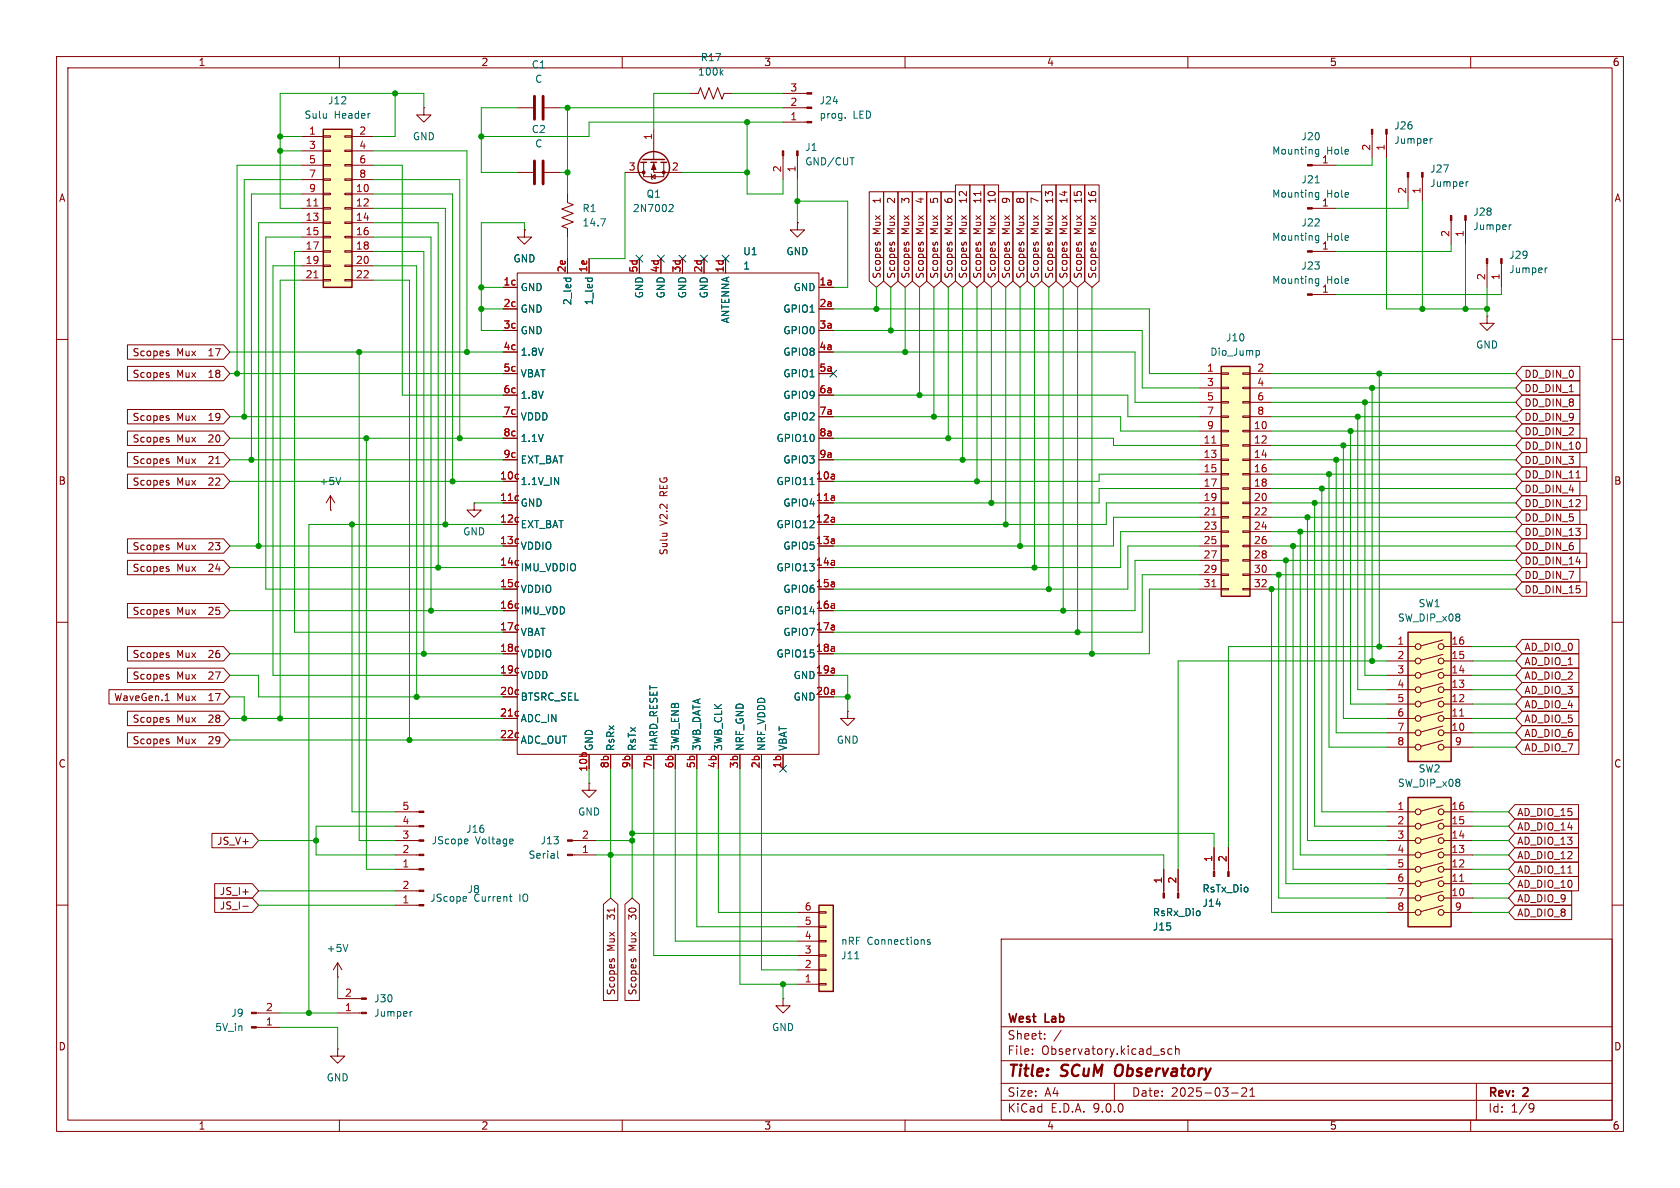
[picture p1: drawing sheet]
<svg xmlns="http://www.w3.org/2000/svg" width="297mm" height="210mm" viewBox="0 0 297 210" stroke-linecap="round" stroke-linejoin="round" font-family="sans-serif">
<g fill="none" stroke="#840000" stroke-width=".18">
<path d="M10 10h277v190h-277zM12 12h273v186h-273zM60 10v2M110 10v2M160 10v2M210 10v2M260 10v2M10 60h2M285 60h2M10 110h2M285 110h2M149.9 125.7v1.3h1.2l-1.2 1.3-1.3-1.3h1.3"/>
<path d="M149.9 125.7h.1M205.7 153.7v4.2M208.3 153.7v4.2M10 160h2M177 166h108v32h-108zM285 160h2M60 198v2M110 198v2M160 198v2M177 194.5h108M177 191.5h108M177 187.5h108"/>
<path d="M177 181.5h108M182.5 186.3v.1M182.5 185.5v.1M184.7 183.6v.1M184.7 182.8v.1M187.6 182.1l-1.3 2M197 191.5v3M207.2 185.5l-.5-.1-.2 .3v.4l.1 .2h.6M207.8 185.5l.2-.1 .4 .1 .1 .9M207.8 184.9v1.5M210 198v2M217.7 193.2h1.2"/>
<path d="M219.5 192.4l.6-.1 .2 .1 .1 .3-.9 1.1h.9M221 193.8h.8M221 192.7l.4-.4v1.5M260 198v2M261 191.5v6.5M270.6 195.1l.5 .1a.99 .99 0 0 1-.4 1.4h-.2M271.2 195.7l-.3 .3h-.3"/>
</g>
<path d="M197.3 188.5a1.5 1.5 0 0 0 0 1.6" fill="none" stroke="#840000" stroke-width=".4"/>
<g fill="#840000" stroke="#840000" stroke-width=".18">
<path d="M205.6 157.9h.3v.9h-.3z"/>
<path d="M208.2 157.9h.2v.9h-.2z"/>
</g>
<path d="M144.8 160h2.5v15.3h-2.5z" fill="#ffffc2"/>
<path d="M144.8 160h2.5v15.3h-2.5z" fill="none" stroke="#840000" stroke-width=".25"/>
<g fill="none" stroke="#840000" stroke-width=".18">
<path d="M141 39.4v1.2h1.2l-1.2 1.3-1.3-1.3h1.3M141 39.4h.1M141 174h3.8M141 171.5h3.8M141 168.9h3.8M141 166.4h3.8M141 163.8h3.8M141 161.3h3.8M144.8 173.9h1.2v.2h-1.2zM144.8 171.3h1.2v.3h-1.2zM144.8 168.8h1.2v.2h-1.2zM144.8 166.2h1.2v.3h-1.2z"/>
<path d="M144.8 163.7h1.2v.3h-1.2zM144.8 161.2h1.2v.2h-1.2z"/>
</g>
<path d="M151.1 169.5h.7M164.4 166.2l-.3-.1-.2 .2 .1 .2 .4 .1v.3h-.5" fill="none" stroke="#006464" stroke-width=".18"/>
<path d="M248.9 141h7.6v22.8h-7.6z" fill="#ffffc2"/>
<g fill="none" stroke="#840000" stroke-width=".18">
<path d="M69.8 143.5h4.3M69.8 146.1h4.3M69.8 148.6h4.3M69.8 151.1h4.3M69.8 153.7h4.3M69.8 157.5h4.3M101.2 148.6h4.2M101.2 151.1h4.2M245.1 143.5h5.1M245.1 146.1h5.1M245.1 148.6h5.1M245.1 151.1h5.1"/>
<path d="M245.1 153.7h5.1M245.1 156.2h5.1M245.1 158.8h5.1M255.1 142.3l-3.9 1.1M255.1 144.9l-3.9 1M255.1 147.4l-3.9 1.1M255.1 150l-3.9 1M255.1 152.5l-3.9 1M255.1 155l-3.9 1.1M255.1 157.6l-3.9 1M255.3 143.5h5M255.3 146.1h5"/>
<path d="M255.3 148.6h5M255.3 151.1h5M255.3 153.7h5M255.3 156.2h5M255.3 158.8h5M69.8 160h4.3M245.1 161.3h5.1M255.1 160.1l-3.9 1M255.3 161.3h5"/>
<circle cx="250.7" cy="153.7" r=".51"/>
<circle cx="250.7" cy="146.1" r=".51"/>
<circle cx="250.7" cy="143.5" r=".51"/>
<circle cx="250.7" cy="148.6" r=".51"/>
<circle cx="250.7" cy="151.1" r=".51"/>
<circle cx="250.7" cy="156.2" r=".51"/>
<circle cx="250.7" cy="158.8" r=".51"/>
<circle cx="254.8" cy="148.6" r=".51"/>
<circle cx="254.8" cy="153.7" r=".51"/>
<circle cx="254.8" cy="158.8" r=".51"/>
<circle cx="254.8" cy="146.1" r=".51"/>
<circle cx="254.8" cy="143.5" r=".51"/>
<circle cx="254.8" cy="151.1" r=".51"/>
<circle cx="254.8" cy="156.2" r=".51"/>
<circle cx="250.7" cy="161.3" r=".51"/>
<circle cx="254.8" cy="161.3" r=".51"/>
</g>
<path d="M248.9 141h7.6v22.8h-7.6z" fill="none" stroke="#840000" stroke-width=".25"/>
<path d="M258.1 155.8h.7" fill="none" stroke="#a90000" stroke-width=".18"/>
<g fill="#840000" stroke="#840000" stroke-width=".18">
<path d="M74.1 159.9h.8v.2h-.8z"/>
<path d="M74.1 157.4h.8v.2h-.8z"/>
<path d="M74.1 153.5h.8v.3h-.8z"/>
<path d="M74.1 151h.8v.3h-.8z"/>
<path d="M74.1 148.5h.8v.2h-.8z"/>
<path d="M74.1 145.9h.8v.3h-.8z"/>
<path d="M74.1 143.4h.8v.2h-.8z"/>
<path d="M100.3 151h.9v.3h-.9z"/>
<path d="M100.3 148.5h.9v.2h-.9z"/>
</g>
<path d="M82.4 159.3h-.1M82.5 158.7v.1l-.6 .1M82.5 148.3l.2 .3-.6 .1M82.7 149.1l-.2 .1M90 158.5h.5M90.2 159.1l.3 .2M90.5 148.3l.2 .3-.6 .1M90.6 149.1l-.1 .1M98.6 150.4v1.1l.2 .2" fill="none" stroke="#006464" stroke-width=".18"/>
<path d="M57.1 22.9h5.1v27.9h-5.1z" fill="#ffffc2"/>
<path d="M57.1 22.9h5.1v27.9h-5.1z" fill="none" stroke="#840000" stroke-width=".25"/>
<g fill="none" stroke="#840000" stroke-width=".18">
<path d="M74.9 19.1v1.2h1.3l-1.3 1.3-1.2-1.3h1.2M74.9 19.1h.1M53.3 24.1h3.8M53.3 26.7h3.8M53.3 29.2h3.8M53.3 31.8h3.8M53.3 34.3h3.8M53.3 36.8h3.8M53.3 39.4h3.8M57.1 24h1.3v.3h-1.3zM57.1 26.5h1.3v.3h-1.3zM57.1 29.1h1.3v.2h-1.3z"/>
<path d="M57.1 31.6h1.3v.3h-1.3zM57.1 34.2h1.3v.2h-1.3zM57.1 36.7h1.3v.3h-1.3zM57.1 39.2h1.3v.3h-1.3zM61 24h1.2v.3h-1.2zM61 26.5h1.2v.3h-1.2zM61 29.1h1.2v.2h-1.2zM61 31.6h1.2v.3h-1.2zM61 34.2h1.2v.2h-1.2zM61 36.7h1.2v.3h-1.2zM61 39.2h1.2v.3h-1.2zM62.2 24.1h3.8"/>
<path d="M62.2 26.7h3.8M62.2 29.2h3.8M62.2 31.8h3.8M62.2 34.3h3.8M62.2 36.8h3.8M62.2 39.4h3.8M53.3 41.9h3.8M53.3 44.5h3.8M53.3 47h3.8M53.3 49.5h3.8M57.1 41.8h1.3v.2h-1.3zM57.1 44.3h1.3v.3h-1.3z"/>
<path d="M57.1 46.9h1.3v.2h-1.3zM57.1 49.4h1.3v.3h-1.3zM61 41.8h1.2v.2h-1.2zM61 44.3h1.2v.3h-1.2zM61 46.9h1.2v.2h-1.2zM61 49.4h1.2v.3h-1.2zM62.2 41.9h3.8M62.2 44.5h3.8M62.2 47h3.8M62.2 49.5h3.8M59.7 185.4v1.3h1.3l-1.3 1.3-1.3-1.3h1.3M59.7 185.4h.1"/>
</g>
<path d="M55.5 36.4h.7M55.5 49.1h.7" fill="none" stroke="#a90000" stroke-width=".18"/>
<path d="M215.9 64.8h5.1v40.6h-5.1z" fill="#ffffc2"/>
<path d="M215.9 64.8h5.1v40.6h-5.1z" fill="none" stroke="#840000" stroke-width=".25"/>
<g fill="none" stroke="#840000" stroke-width=".18">
<path d="M232 52.1h4.2M232 44.5h4.2M212.1 66h3.8M212.1 68.6h3.8M212.1 71.1h3.8M212.1 73.7h3.8M212.1 76.2h3.8M212.1 78.7h3.8M215.9 65.9h1.3v.3h-1.3zM215.9 68.5h1.3v.2h-1.3zM215.9 71h1.3v.2h-1.3zM215.9 73.5h1.3v.3h-1.3z"/>
<path d="M215.9 76.1h1.3v.2h-1.3zM215.9 78.6h1.3v.3h-1.3zM219.7 65.9h1.3v.3h-1.3zM219.7 68.5h1.3v.2h-1.3zM219.7 71h1.3v.2h-1.3zM219.7 73.5h1.3v.3h-1.3zM219.7 76.1h1.3v.2h-1.3zM219.7 78.6h1.3v.3h-1.3zM221 66h3.8M221 68.6h3.8M221 71.1h3.8M221 73.7h3.8"/>
<path d="M221 76.2h3.8M221 78.7h3.8M212.1 81.3h3.8M212.1 83.8h3.8M212.1 86.4h3.8M212.1 88.9h3.8M212.1 91.4h3.8M212.1 94h3.8M212.1 96.5h3.8M212.1 99.1h3.8M215.9 81.2h1.3v.2h-1.3zM215.9 83.7h1.3v.2h-1.3z"/>
<path d="M215.9 86.2h1.3v.3h-1.3zM215.9 88.8h1.3v.2h-1.3zM215.9 91.3h1.3v.3h-1.3zM215.9 93.9h1.3v.2h-1.3zM215.9 96.4h1.3v.2h-1.3zM215.9 98.9h1.3v.3h-1.3zM219.7 81.2h1.3v.2h-1.3zM219.7 83.7h1.3v.2h-1.3zM219.7 86.2h1.3v.3h-1.3zM219.7 88.8h1.3v.2h-1.3zM219.7 91.3h1.3v.3h-1.3zM219.7 93.9h1.3v.2h-1.3z"/>
<path d="M219.7 96.4h1.3v.2h-1.3zM219.7 98.9h1.3v.3h-1.3zM221 81.3h3.8M221 83.8h3.8M221 86.4h3.8M221 88.9h3.8M221 91.4h3.8M221 94h3.8M221 96.5h3.8M221 99.1h3.8M212.1 101.6h3.8M212.1 104.1h3.8"/>
<path d="M215.9 101.5h1.3v.2h-1.3zM215.9 104h1.3v.3h-1.3zM219.7 101.5h1.3v.2h-1.3zM219.7 104h1.3v.3h-1.3zM221 101.6h3.8M221 104.1h3.8"/>
</g>
<path d="M214.2 78.3h.8M214.2 91h.8M214.2 103.7h.8" fill="none" stroke="#a90000" stroke-width=".18"/>
<path d="M232.6 50l.2 .1 .3-.1M232.6 42.4l.2 .1 .3-.1M233.1 41.6v1.1l-.2 .2h-.3M233.1 49.3v1l-.2 .2h-.3M233.1 49.3h-.3l-.2 .1M233.1 41.7l-.3-.1-.2 .2M222.2 62h.4l.1 .2-.1 .5-.4 .1" fill="none" stroke="#006464" stroke-width=".18"/>
<g fill="#840000" stroke="#840000" stroke-width=".18">
<path d="M231.1 51.9h.9v.3h-.9z"/>
<path d="M231.1 44.3h.9v.3h-.9z"/>
</g>
<path d="M248.9 111.8h7.6v22.8h-7.6z" fill="#ffffc2"/>
<g fill="none" stroke="#840000" stroke-width=".18">
<path d="M91.4 19.1h2.8M96.3 19.1h2.8M121.9 16.5h1.5l.4-1 .8 2 .7-2 .8 2 .8-2 .7 2 .4-1h1.5M138.4 19.1h4.2M138.4 16.5h4.2M91.4 30.5h2.8M96.3 30.5h2.8M100.3 34.3v1.5l1 .4-2 .8 2 .7-2 .8 2 .7-2 .8 1 .4v1.5M110.5 30.5h3.3M113.8 28.7v2.5h3.5v-2.5M115.1 30.7l.1 .2v.7l.1 .2M115.2 31.2l.6-.3v.7z"/>
<path d="M115.6 28.7v1.8h5M115.6 22.9v5.3M138.4 27.5v4.3M138.4 21.6h4.2M141 39.4h.1M141 27.5v4.3M153.7 33.9h2.5v15.8l-1.3 1.1-1.2-1.1zM156.2 33.9h2.6v15.8l-1.3 1.1-1.3-1.1zM158.7 33.9h2.6v15.8l-1.3 1.1-1.3-1.1zM161.3 33.9h2.5v15.8l-1.2 1.1-1.3-1.1zM163.8 33.9h2.6v15.8l-1.3 1.1-1.3-1.1zM166.4 33.9h2.5v15.8l-1.3 1.1-1.2-1.1z"/>
<path d="M168.9 32.7h2.6v17l-1.3 1.1-1.3-1.1zM171.4 32.7h2.6v17l-1.3 1.1-1.3-1.1zM174 32.7h2.5v17l-1.2 1.1-1.3-1.1zM176.5 33.9h2.6v15.8l-1.3 1.1-1.3-1.1zM179.1 33.9h2.5v15.8l-1.3 1.1-1.2-1.1zM181.6 33.9h2.6v15.8l-1.3 1.1-1.3-1.1zM184.1 32.7h2.6v17l-1.3 1.1-1.3-1.1zM186.7 32.7h2.5v17l-1.2 1.1-1.3-1.1zM189.2 32.7h2.6v17l-1.3 1.1-1.3-1.1zM191.8 32.7h2.5v17l-1.3 1.1-1.2-1.1zM232 36.8h4.2M232 29.2h4.2"/>
<path d="M242.6 23.7v4.2M245.1 23.7v4.2M248.9 31.3v4.3M251.5 31.3v4.3M256.5 39v4.2M259.1 39v4.2M88.9 50.8h2.5M88.9 54.6h2.5M88.9 58.4h2.5M91.4 48.3h53.4v85.1h-53.4zM92.7 40.6v1.3h1.3l-1.3 1.3-1.3-1.3h1.3M92.7 40.6h.1"/>
<path d="M100.3 45.7v2.6M104.1 45.7v2.6M113 45.7v2.6M116.8 45.7v2.6M120.6 45.7v2.6M124.5 45.7v2.6M128.3 45.7v2.6M144.8 50.8h2.5M144.8 54.6h2.5M144.8 58.4h2.5M154.8 42.9v.1M155.2 43l.2-.2 .2 .2"/>
<path d="M157.4 42.9l-.1 .1M157.7 43l.2-.2 .3 .2M159.9 42.9l-.1 .1M160.3 43l.1-.2 .3 .2M162.4 42.9v.1M162.8 43l.2-.2 .2 .2M165 42.9l-.1 .1M165.3 43l.2-.2 .3 .2M167.5 42.9v.1M167.9 43l.2-.2 .2 .2M170.1 42.9l-.1 .1M170.4 43l.2-.2 .3 .2"/>
<path d="M172.6 42.9l-.1 .1M173 43l.1-.2 .3 .2M175.1 42.9v.1M175.5 43l.2-.2 .2 .2M177.7 42.9l-.1 .1M178 43l.2-.2 .3 .2M180.2 42.9v.1M180.6 43l.2-.2 .2 .2M182.8 42.9l-.1 .1M183.1 43l.2-.2 .3 .2M185.3 42.9l-.1 .1M185.7 43l.1-.2 .3 .2"/>
<path d="M187.8 42.9v.1M188.2 43l.2-.2 .2 .2M190.4 42.9l-.1 .1M190.7 43l.2-.2 .3 .2M192.9 42.9v.1M193.3 43l.2-.2 .2 .2M262.9 55.9v1.3h1.3l-1.3 1.2-1.3-1.2h1.3M262.9 55.9h.1M262.9 46.6v4.2M265.4 46.6v4.2M22.5 76.2h17l1.1 1.3-1.1 1.2h-17zM22.5 61h17l1.1 1.2-1.1 1.3h-17z"/>
<path d="M22.5 72.4h17l1.1 1.3-1.1 1.2h-17zM22.5 64.8h17l1.1 1.2-1.1 1.3h-17zM29.7 62.5l.2 .2-.2 .2M29.7 66.3l.2 .2-.2 .2M29.7 73.9l.2 .2-.2 .2M29.7 77.7l.2 .2-.2 .2M29.7 77.3l.2 .1M29.7 62.1h.2M29.7 73.5h.2M29.7 65.9h.2M88.9 62.2h2.5M88.9 66h2.5"/>
<path d="M88.9 69.9h2.5M88.9 73.7h2.5M88.9 77.5h2.5M144.8 62.2h2.5M144.8 66h2.5M144.8 69.9h2.5M144.8 73.7h2.5M144.8 77.5h2.5M269.1 72.4h10.2v2.5h-10.2l-1.1-1.2zM269.1 77.5h11.4v2.5h-11.4l-1.1-1.3zM269.1 69.8h10.2v2.6h-10.2l-1.1-1.3zM269.1 67.3h10.2v2.6h-10.2l-1.1-1.3z"/>
<path d="M269.1 64.8h10.2v2.5h-10.2l-1.1-1.3zM269.1 74.9h10.2v2.6h-10.2l-1.1-1.3zM22.5 83.8h17l1.1 1.3-1.1 1.3h-17zM22.5 80h17l1.1 1.3-1.1 1.3h-17zM22.5 95.2h17l1.1 1.3-1.1 1.3h-17zM22.5 99.1h17l1.1 1.2-1.1 1.3h-17zM29.7 81.5l.2 .2-.2 .3M29.7 85.3l.2 .2-.2 .3M29.7 96.8l.2 .1-.2 .3M29.7 84.9l.2 .1M29.7 81.1l.2 .1M29.7 96.3l.2 .1"/>
<path d="M58.4 90.2h.1M58.4 87.6l-.7 1.3M58.4 87.6l.8 1.3M58.4 87.6v2.6M83.8 88.9v1.3h1.3l-1.3 1.2-1.3-1.2h1.3M83.8 88.9h.1M88.9 81.3h2.5M144.8 81.3h2.5M269.1 85.1h10.2v2.5h-10.2l-1.1-1.2zM269.1 87.6h11.4v2.6h-11.4l-1.1-1.3zM269.1 82.5h11.4v2.6h-11.4l-1.1-1.3zM269.1 80h10.2v2.6h-10.2l-1.1-1.3z"/>
<path d="M269.1 97.8h11.4v2.5h-11.4l-1.1-1.2zM269.1 92.7h11.4v2.6h-11.4l-1.1-1.3zM269.1 95.2h10.2v2.6h-10.2l-1.1-1.3zM269.1 90.2h10.2v2.5h-10.2l-1.1-1.3zM278.6 84.5h.8M22.5 114.3h17l1.1 1.3-1.1 1.2h-17zM22.5 118.1h17l1.1 1.3-1.1 1.3h-17zM22.5 106.7h17l1.1 1.3-1.1 1.2h-17zM29.7 115.8l.2 .2-.2 .2M29.7 100.6l.2 .2-.2 .2M29.7 108.2l.2 .2-.2 .2M29.7 119.6l.2 .2-.2 .3"/>
<path d="M29.7 115.4l.2 .1M29.7 119.2l.2 .1M29.7 107.8h.2M29.7 100.2h.2M245.1 114.3h5.1M245.1 116.8h5.1M245.1 119.4h5.1M255.1 113.1l-3.9 1.1M255.1 115.7l-3.9 1M255.1 118.2l-3.9 1.1M255.3 114.3h5M255.3 116.8h5"/>
<path d="M255.3 119.4h5M269.1 118.1h10v2.6h-10l-1.1-1.3zM269.1 115.6h10v2.5h-10l-1.1-1.3zM269.1 113h10v2.6h-10l-1.1-1.3zM269.1 100.3h10.2v2.6h-10.2l-1.1-1.3zM269.1 102.9h11.4v2.5h-11.4l-1.1-1.3zM19.3 121.9h20.2l1.1 1.3-1.1 1.3h-20.2zM22.5 125.7h17l1.1 1.3-1.1 1.3h-17zM22.5 129.5h17l1.1 1.3-1.1 1.3h-17zM29.2 123.9h.7M29.7 127.2l.2 .2-.2 .3M29.7 131.1l.2 .1-.2 .3"/>
<path d="M29.7 126.8l.2 .1M29.7 130.6l.2 .1M104.1 138.4v1.3h1.3l-1.3 1.3-1.2-1.3h1.2M104.1 138.4h.1M107.9 133.4v2.5M111.8 133.4v2.5M115.6 133.4v2.5M119.4 133.4v2.5M123.2 133.4v2.5M127 133.4v2.5M130.8 133.4v2.5M134.6 133.4v2.5"/>
<path d="M138.4 133.4v2.5M245.1 121.9h5.1M245.1 124.5h5.1M245.1 127h5.1M245.1 129.5h5.1M245.1 132.1h5.1M255.1 120.8l-3.9 1M255.1 123.3l-3.9 1M255.1 125.8l-3.9 1M255.1 128.3l-3.9 1.1M255.1 130.9l-3.9 1M255.3 121.9h5"/>
<path d="M255.3 124.5h5M255.3 127h5M255.3 129.5h5M255.3 132.1h5M269.1 128.3h10v2.5h-10l-1.1-1.3zM269.1 130.8h10v2.6h-10l-1.1-1.3zM269.1 120.6h10v2.6h-10l-1.1-1.3zM269.1 123.2h10v2.5h-10l-1.1-1.2zM269.1 125.7h10v2.6h-10l-1.1-1.3zM37.5 147.3h7.1l1.1 1.3-1.1 1.3h-7.1zM38 158.7h6.6l1.1 1.3-1.1 1.3h-6.6zM38 156.2h6.6l1.1 1.3-1.1 1.3h-6.6z"/>
<path d="M42.9 157.7h1M106.7 159.9l1.2-1.1 1.3 1.1v17h-2.5zM110.5 159.9l1.3-1.1 1.2 1.1v17h-2.5zM205.7 153.7v3.8M208.3 153.7v3.8M214.6 149.9v4.2M217.2 149.9v4.2M267.8 142.2h11.3v2.6h-11.3l-1.1-1.3zM267.8 152.4h11.3v2.5h-11.3l-1.1-1.2zM267.8 154.9h11.3v2.6h-11.3l-1.1-1.3zM267.8 144.8h11.3v2.5h-11.3l-1.1-1.2zM267.8 149.9h11.3v2.5h-11.3l-1.1-1.3z"/>
<path d="M267.8 147.3h11.3v2.6h-11.3l-1.1-1.3zM267.8 157.5h10.1v2.5h-10.1l-1.1-1.2zM42.9 160.2h1M45.3 179.1h4.2M59.7 172.7h.1M59.7 170.2l-.8 1.3M59.7 170.2l.8 1.3M59.7 170.2v2.5M59.7 179.1h4.2M59.7 176.5h4.2M107.8 169.5v.2M108.2 169.7l.2-.2 .2 .2"/>
<path d="M111.6 169.5v.2M112 169.7l.2-.2 .2 .2M138.4 176.5v1.3h1.3l-1.3 1.3-1.2-1.3h1.2M138.4 176.5h.1M267.8 160h10.1v2.6h-10.1l-1.1-1.3zM45.3 181.6h4.2"/>
<circle cx="250.7" cy="114.3" r=".51"/>
<circle cx="250.7" cy="116.8" r=".51"/>
<circle cx="250.7" cy="119.4" r=".51"/>
<circle cx="254.8" cy="114.3" r=".51"/>
<circle cx="254.8" cy="116.8" r=".51"/>
<circle cx="254.8" cy="119.4" r=".51"/>
<circle cx="250.7" cy="124.5" r=".51"/>
<circle cx="250.7" cy="121.9" r=".51"/>
<circle cx="250.7" cy="127" r=".51"/>
<circle cx="250.7" cy="129.5" r=".51"/>
<circle cx="250.7" cy="132.1" r=".51"/>
<circle cx="254.8" cy="124.5" r=".51"/>
<circle cx="254.8" cy="121.9" r=".51"/>
<circle cx="254.8" cy="127" r=".51"/>
<circle cx="254.8" cy="129.5" r=".51"/>
<circle cx="254.8" cy="132.1" r=".51"/>
</g>
<g fill="none" stroke="#840000" stroke-width=".25">
<path d="M113.3 28.7h1M113.7 28.2h3.8M115.1 28.7h1M116.8 28.7h1.1M248.9 111.8h7.6v22.8h-7.6z"/>
<circle cx="115.6" cy="29.6" r="2.79"/>
</g>
<path d="M258.1 126.6h.7" fill="none" stroke="#a90000" stroke-width=".18"/>
<g fill="none" stroke="#006464" stroke-width=".18">
<path d="M127.5 12.8l.3 .5M127.8 12.4l-.5 .5M106.2 38.7h.8l-.5 1.2M118.5 36.1l.4 .1 .1 .3-.8 .9h.8M149.4 20.8v.1M150.3 27.9h.7M232.5 32.3h.7M232.6 34.7l.2 .2 .3-.1M232.6 27.1l.2 .1h.3M233.1 26.4v1l-.2 .3-.3-.1M233.1 34v1.1l-.2 .2-.3-.1M233.1 34.1l-.3-.1-.2 .1"/>
<path d="M233.1 26.5l-.3-.1-.2 .1M253.2 24.5l-.3 .1M259.6 32.1l-.3 .1M267.2 39.7l-.3 .2M99.6 49.2h1.3M100.1 49.2v.1M100.8 49.2l.1 .1M103.4 49.2h1.3M103.9 49.2v.1M104.7 49.2v.1M273.5 47.4l-.3 .1M60.2 84.4l-.4 1.3"/>
<path d="M143.2 85.7h.7M61.5 166.9l-.4 1.3M72.9 178.8l-.3 .1"/>
</g>
<g fill="#840000" stroke="#840000" stroke-width=".18">
<path d="M140.8 26.7h.3v.8h-.3z"/>
<path d="M138.3 26.7h.3v.8h-.3z"/>
<path d="M142.6 21.5h.9v.2h-.9z"/>
<path d="M142.6 18.9h.9v.3h-.9z"/>
<path d="M142.6 16.4h.9v.2h-.9z"/>
<path d="M214.5 154.1h.3v.8h-.3z"/>
<path d="M217 154.1h.3v.8h-.3z"/>
<path d="M115.6 29l.4 1h-.8z"/>
<path d="M63.9 178.9h.9v.3h-.9z"/>
<path d="M63.9 176.4h.9v.3h-.9z"/>
<path d="M259 38.1h.2v.9h-.2z"/>
<path d="M256.4 38.1h.3v.9h-.3z"/>
<path d="M231.1 36.7h.9v.3h-.9z"/>
<path d="M231.1 29.1h.9v.2h-.9z"/>
<path d="M245 22.9h.2v.8h-.2z"/>
<path d="M242.4 22.9h.3v.8h-.3z"/>
<path d="M44.4 181.5h.9v.2h-.9z"/>
<path d="M44.4 178.9h.9v.3h-.9z"/>
<path d="M251.3 30.5h.3v.8h-.3z"/>
<path d="M248.8 30.5h.2v.8h-.2z"/>
<path d="M265.3 45.7h.3v.9h-.3z"/>
<path d="M262.8 45.7h.2v.9h-.2z"/>
<circle cx="113.8" cy="30.5" r=".25"/>
<circle cx="117.3" cy="30.5" r=".25"/>
</g>
<path d="M94.5 17v4.1M96 17v4.1M94.5 28.4v4.1M96 28.4v4.1" fill="none" stroke="#840000" stroke-width=".51"/>
<g fill="none" stroke="#009600" stroke-width=".18">
<path d="M69.8 16.5v7.6h-3.8M74.9 19.1v-2.6h-25.4v20.3h3.8M91.4 19.1h-6.3v11.4h6.3M99.1 19.1h39.3M100.3 19.1v15.2M121.9 16.5h-6.3v6.4M129.5 16.5h8.9M49.5 26.7h3.8M49.5 24.1h3.8M53.3 31.8h-10.1v41.9M53.3 29.2h-11.4v36.8M53.3 39.4h-7.6v57.1"/>
<path d="M53.3 34.3h-8.9v47M66 29.2h5.1v40.7h17.8M66 31.8h15.3v45.7M66 36.8h12.7v55.9M66 39.4h11.5v60.9M66 26.7h16.5v35.5M66 34.3h14v50.8M99.1 30.5h1.2M110.5 30.5v15.2h-6.4M120.6 30.5h11.5M132.1 21.6v12.7h6.3v-2.5M138.4 21.6h-34.3v2.5h-19"/>
<path d="M141 31.8v7.6M141 35.6h8.9v15.2h-2.6M242.6 27.9v1.3h-6.4M245.1 27.9v26.7h17.8M248.9 35.6v1.2h-12.7M251.5 35.6v19M53.3 49.5h-3.8v77.5M53.3 47h-5v72.4h40.6M53.3 44.5h-1.2v67.3h36.8M53.3 41.9h-6.3v62.2h41.9M66 44.5h8.9v71.1M66 47h7.7v76.2"/>
<path d="M66 41.9h10.2v66.1M66 49.5h6.4v81.3M85.1 54.6h3.8M85.1 50.8h3.8M92.7 40.6v-1.2h-7.6v19h3.8M100.3 41.9v3.8M147.3 58.4h54.6v10.2h10.2M147.3 54.6h55.9v11.4h8.9M154.9 50.8v3.8M157.5 50.8v7.6M160 50.8v11.4M162.6 50.8v19.1"/>
<path d="M165.1 50.8v22.9M167.6 50.8v26.7M170.2 50.8v30.5M172.7 50.8v34.3M175.3 50.8v38.1M177.8 50.8v41.9M180.3 50.8v45.7M182.9 50.8v49.5M185.4 50.8v53.3M188 50.8v57.2M190.5 50.8v61M193 50.8v64.8"/>
<path d="M256.5 43.2v1.3h-20.3M259.1 43.2v11.4M262.9 50.8v5.1M265.4 50.8v1.3h-29.2M40.6 62.2h48.3M40.6 73.7h48.3M40.6 66h48.3M40.6 77.5h48.3M63.5 62.2v86.4h6.3M64.8 77.5v76.2h5M147.3 69.9h52.1v3.8h12.7M147.3 62.2h53.4v8.9h11.4"/>
<path d="M147.3 73.7h50.8v2.5h14M147.3 77.5h49.5v1.2h15.3M224.8 73.7h43.2M224.8 66h43.2M224.8 76.2h43.2M224.8 78.7h43.2M224.8 71.1h43.2M224.8 68.6h43.2M237.5 78.7v48.3h7.6M238.8 76.2v48.3h6.3M240 73.7v48.2h5.1M241.3 71.1v48.3h3.8"/>
<path d="M242.6 68.6v48.2M243.8 66v48.3M40.6 96.5h48.3M40.6 81.3h48.3M40.6 85.1h48.3M62.2 92.7v50.8h7.6M83.8 88.9h5.1M88.9 92.7h-34.3v86.4M147.3 81.3h64.8M212.1 88.9h-16.5v3.8h-48.3M212.1 91.4h-15.3v5.1h-49.5M212.1 96.5h-12.7v7.6h-52.1"/>
<path d="M212.1 99.1h-11.4v8.9h-53.4M212.1 94h-14v6.3h-50.8M212.1 86.4h-17.8v2.5h-47M212.1 83.8h-17.8v1.3h-47M224.8 96.5h43.2M224.8 81.3h43.2M224.8 86.4h43.2M224.8 94h43.2M224.8 88.9h43.2M224.8 91.4h43.2M224.8 99.1h43.2M224.8 83.8h43.2"/>
<path d="M227.3 99.1v57.1h17.8M228.6 96.5v57.2h16.5M229.9 94v57.1h15.2M231.1 91.4v57.2h14M232.4 88.9v57.2h12.7M233.7 86.4v57.1h11.4M234.9 83.8v48.3h10.2M236.2 81.3v48.2h8.9M40.6 119.4h5.1v3.8h43.2M40.6 108h48.3M40.6 115.6h48.3M40.6 100.3h48.3"/>
<path d="M147.3 119.4h2.6v6.3M212.1 104.1h-8.9v11.5h-55.9M212.1 101.6h-10.2v10.2h-54.6M224.8 101.6h43.2M226.1 101.6v57.2h19M245.1 116.8h-36.8v36.9M245.1 114.3h-27.9v35.6M260.3 119.4h7.7M260.3 116.8h7.7M260.3 114.3h7.7M268 104.1h-43.2v57.2h20.3M40.6 123.2h2.6v3.8"/>
<path d="M40.6 130.8h48.3M40.6 127h48.3M104.1 135.9v2.5M107.9 135.9v22.9M111.8 135.9v22.9M115.6 135.9v33h25.4M119.4 135.9v30.5h21.6M123.2 135.9v27.9h17.8M127 135.9v25.4h14M130.8 135.9v38.1h10.2M134.6 135.9v35.6h6.4M147.3 123.2h2.6"/>
<path d="M260.3 127h7.7M260.3 132.1h7.7M260.3 121.9h7.7M260.3 124.5h7.7M260.3 129.5h7.7M45.7 148.6h10.2M45.7 157.5h24.1M69.8 146.1h-13.9v5h13.9M105.4 148.6h6.4M105.4 151.1h100.3v2.6M111.8 147.3h102.8v2.6M260.3 148.6h6.4"/>
<path d="M260.3 158.8h6.4M260.3 156.2h6.4M260.3 146.1h6.4M260.3 153.7h6.4M260.3 151.1h6.4M260.3 143.5h6.4M45.7 160h24.1M49.5 179.1h10.2M59.7 172.7v3.8M138.4 174v2.5M260.3 161.3h6.4M49.5 181.6h10.2v3.8"/>
</g>
<g fill="none" stroke="#000084" stroke-width=".18">
<path d="M112.4 45.1l1.2 1.2M113.6 45.1l-1.2 1.2M116.2 45.1l1.2 1.2M117.4 45.1l-1.2 1.2M120 45.1l1.3 1.2M121.3 45.1l-1.3 1.2M123.9 45.1l1.2 1.2M125.1 45.1l-1.2 1.2M127.7 45.1l1.2 1.2M128.9 45.1l-1.2 1.2M146.7 65.4l1.2 1.2M147.9 65.4l-1.2 1.2"/>
<path d="M137.8 135.3l1.2 1.2M139 135.3l-1.2 1.2"/>
</g>
<g fill="#009600" stroke="#009600" stroke-width=".18">
<circle cx="154.9" cy="54.6" r=".46"/>
<circle cx="157.5" cy="58.4" r=".46"/>
<circle cx="160" cy="62.2" r=".46"/>
<circle cx="165.1" cy="73.7" r=".46"/>
<circle cx="162.6" cy="69.9" r=".46"/>
<circle cx="243.8" cy="66" r=".46"/>
<circle cx="243.8" cy="114.3" r=".46"/>
<circle cx="242.6" cy="116.8" r=".46"/>
<circle cx="188" cy="108" r=".46"/>
<circle cx="175.3" cy="88.9" r=".46"/>
<circle cx="180.3" cy="96.5" r=".46"/>
<circle cx="172.7" cy="85.1" r=".46"/>
<circle cx="170.2" cy="81.3" r=".46"/>
<circle cx="167.6" cy="77.5" r=".46"/>
<circle cx="177.8" cy="92.7" r=".46"/>
<circle cx="185.4" cy="104.1" r=".46"/>
<circle cx="182.9" cy="100.3" r=".46"/>
<circle cx="190.5" cy="111.8" r=".46"/>
<circle cx="193" cy="115.6" r=".46"/>
<circle cx="149.9" cy="123.2" r=".46"/>
<circle cx="100.3" cy="30.5" r=".46"/>
<circle cx="100.3" cy="19.1" r=".46"/>
<circle cx="141" cy="35.6" r=".46"/>
<circle cx="132.1" cy="30.5" r=".46"/>
<circle cx="132.1" cy="21.6" r=".46"/>
<circle cx="85.1" cy="24.1" r=".46"/>
<circle cx="82.5" cy="62.2" r=".46"/>
<circle cx="81.3" cy="77.5" r=".46"/>
<circle cx="64.8" cy="77.5" r=".46"/>
<circle cx="78.7" cy="92.7" r=".46"/>
<circle cx="80" cy="85.1" r=".46"/>
<circle cx="76.2" cy="108" r=".46"/>
<circle cx="77.5" cy="100.3" r=".46"/>
<circle cx="49.5" cy="127" r=".46"/>
<circle cx="62.2" cy="92.7" r=".46"/>
<circle cx="45.7" cy="96.5" r=".46"/>
<circle cx="138.4" cy="174" r=".46"/>
<circle cx="111.8" cy="147.3" r=".46"/>
<circle cx="54.6" cy="179.1" r=".46"/>
<circle cx="111.8" cy="148.6" r=".46"/>
<circle cx="107.9" cy="151.1" r=".46"/>
<circle cx="49.5" cy="24.1" r=".46"/>
<circle cx="69.8" cy="16.5" r=".46"/>
<circle cx="49.5" cy="26.7" r=".46"/>
<circle cx="44.4" cy="81.3" r=".46"/>
<circle cx="55.9" cy="148.6" r=".46"/>
<circle cx="43.2" cy="127" r=".46"/>
<circle cx="73.7" cy="123.2" r=".46"/>
<circle cx="74.9" cy="115.6" r=".46"/>
<circle cx="72.4" cy="130.8" r=".46"/>
<circle cx="63.5" cy="62.2" r=".46"/>
<circle cx="41.9" cy="66" r=".46"/>
<circle cx="43.2" cy="73.7" r=".46"/>
<circle cx="85.1" cy="50.8" r=".46"/>
<circle cx="85.1" cy="54.6" r=".46"/>
<circle cx="233.7" cy="86.4" r=".46"/>
<circle cx="238.8" cy="76.2" r=".46"/>
<circle cx="236.2" cy="81.3" r=".46"/>
<circle cx="234.9" cy="83.8" r=".46"/>
<circle cx="237.5" cy="78.7" r=".46"/>
<circle cx="240" cy="73.7" r=".46"/>
<circle cx="241.3" cy="71.1" r=".46"/>
<circle cx="242.6" cy="68.6" r=".46"/>
<circle cx="231.1" cy="91.4" r=".46"/>
<circle cx="232.4" cy="88.9" r=".46"/>
<circle cx="228.6" cy="96.5" r=".46"/>
<circle cx="229.9" cy="94" r=".46"/>
<circle cx="226.1" cy="101.6" r=".46"/>
<circle cx="224.8" cy="104.1" r=".46"/>
<circle cx="227.3" cy="99.1" r=".46"/>
<circle cx="262.9" cy="54.6" r=".46"/>
<circle cx="259.1" cy="54.6" r=".46"/>
<circle cx="251.5" cy="54.6" r=".46"/>
</g>
<g font-size="2.8" fill="#840000">
<text x="178" y="190.9">Title:</text>
<text x="187.7" y="190.9">SCuM</text>
<text x="198" y="190.9">Observatory</text>
</g>
<g font-size="2.1" fill="#840000">
<text x="178" y="184">Sheet:</text>
<text x="178" y="181.2">West</text>
<text x="184.8" y="181.2">Lab</text>
<text x="178" y="186.7">File:</text>
<text x="184.1" y="186.7">Observatory.kicad_sch</text>
<text x="178" y="196.9">KiCad</text>
<text x="178" y="194.1">Size:</text>
<text x="184.7" y="194.1">A4</text>
<text x="185.7" y="196.9">E.D.A.</text>
<text x="193.3" y="196.9">9.0.0</text>
<text x="200" y="194.1">Date:</text>
<text x="207" y="194.1">2025-03-21</text>
<text x="263" y="194.3">Rev:</text>
<text x="263" y="196.9">Id:</text>
<text x="267.1" y="196.9">1/9</text>
<text x="269.4" y="194.3">2</text>
</g>
<g font-size="1.8" fill="#840000">
<text x="35" y="11.9">1</text>
<text x="85" y="11.9">2</text>
<text x="135" y="11.9">3</text>
<text x="185" y="11.9">4</text>
<text x="235" y="11.9">5</text>
<text x="285" y="11.9">6</text>
<text x="10.3" y="35.9">A</text>
<text x="155.9" y="35.5" transform="rotate(-90 155.9 35.5)">1</text>
<text x="158.4" y="35.5" transform="rotate(-90 158.4 35.5)">2</text>
<text x="161" y="35.5" transform="rotate(-90 161 35.5)">3</text>
<text x="163.5" y="35.5" transform="rotate(-90 163.5 35.5)">4</text>
<text x="166.1" y="35.5" transform="rotate(-90 166.1 35.5)">5</text>
<text x="168.6" y="35.5" transform="rotate(-90 168.6 35.5)">6</text>
<text x="171.1" y="35.5" transform="rotate(-90 171.1 35.5)">12</text>
<text x="173.7" y="35.5" transform="rotate(-90 173.7 35.5)">11</text>
<text x="176.2" y="35.5" transform="rotate(-90 176.2 35.5)">10</text>
<text x="178.8" y="35.5" transform="rotate(-90 178.8 35.5)">9</text>
<text x="181.3" y="35.5" transform="rotate(-90 181.3 35.5)">8</text>
<text x="183.8" y="35.5" transform="rotate(-90 183.8 35.5)">7</text>
<text x="186.4" y="35.5" transform="rotate(-90 186.4 35.5)">13</text>
<text x="188.9" y="35.5" transform="rotate(-90 188.9 35.5)">14</text>
<text x="191.5" y="35.5" transform="rotate(-90 191.5 35.5)">15</text>
<text x="194" y="35.5" transform="rotate(-90 194 35.5)">16</text>
<text x="285.3" y="35.9">A</text>
<text x="155.9" y="41.5" transform="rotate(-90 155.9 41.5)">Mux</text>
<text x="158.4" y="41.5" transform="rotate(-90 158.4 41.5)">Mux</text>
<text x="161" y="41.5" transform="rotate(-90 161 41.5)">Mux</text>
<text x="163.5" y="41.5" transform="rotate(-90 163.5 41.5)">Mux</text>
<text x="166.1" y="41.5" transform="rotate(-90 166.1 41.5)">Mux</text>
<text x="168.6" y="41.5" transform="rotate(-90 168.6 41.5)">Mux</text>
<text x="171.1" y="41.5" transform="rotate(-90 171.1 41.5)">Mux</text>
<text x="173.7" y="41.5" transform="rotate(-90 173.7 41.5)">Mux</text>
<text x="176.2" y="41.5" transform="rotate(-90 176.2 41.5)">Mux</text>
<text x="178.8" y="41.5" transform="rotate(-90 178.8 41.5)">Mux</text>
<text x="181.3" y="41.5" transform="rotate(-90 181.3 41.5)">Mux</text>
<text x="183.8" y="41.5" transform="rotate(-90 183.8 41.5)">Mux</text>
<text x="186.4" y="41.5" transform="rotate(-90 186.4 41.5)">Mux</text>
<text x="188.9" y="41.5" transform="rotate(-90 188.9 41.5)">Mux</text>
<text x="191.5" y="41.5" transform="rotate(-90 191.5 41.5)">Mux</text>
<text x="194" y="41.5" transform="rotate(-90 194 41.5)">Mux</text>
<text x="155.9" y="49.4" transform="rotate(-90 155.9 49.4)">Scopes</text>
<text x="158.4" y="49.4" transform="rotate(-90 158.4 49.4)">Scopes</text>
<text x="161" y="49.4" transform="rotate(-90 161 49.4)">Scopes</text>
<text x="163.5" y="49.4" transform="rotate(-90 163.5 49.4)">Scopes</text>
<text x="166.1" y="49.4" transform="rotate(-90 166.1 49.4)">Scopes</text>
<text x="168.6" y="49.4" transform="rotate(-90 168.6 49.4)">Scopes</text>
<text x="171.1" y="49.4" transform="rotate(-90 171.1 49.4)">Scopes</text>
<text x="173.7" y="49.4" transform="rotate(-90 173.7 49.4)">Scopes</text>
<text x="176.2" y="49.4" transform="rotate(-90 176.2 49.4)">Scopes</text>
<text x="178.8" y="49.4" transform="rotate(-90 178.8 49.4)">Scopes</text>
<text x="181.3" y="49.4" transform="rotate(-90 181.3 49.4)">Scopes</text>
<text x="183.8" y="49.4" transform="rotate(-90 183.8 49.4)">Scopes</text>
<text x="186.4" y="49.4" transform="rotate(-90 186.4 49.4)">Scopes</text>
<text x="188.9" y="49.4" transform="rotate(-90 188.9 49.4)">Scopes</text>
<text x="191.5" y="49.4" transform="rotate(-90 191.5 49.4)">Scopes</text>
<text x="194" y="49.4" transform="rotate(-90 194 49.4)">Scopes</text>
<text x="23.3" y="63.2">Scopes</text>
<text x="31.2" y="63.2">Mux</text>
<text x="37.2" y="63.2">17</text>
<text x="23.3" y="67">Scopes</text>
<text x="31.2" y="67">Mux</text>
<text x="37.2" y="67">18</text>
<text x="269.4" y="69.5">DD_DIN_1</text>
<text x="269.4" y="67">DD_DIN_0</text>
<text x="23.3" y="74.6">Scopes</text>
<text x="31.2" y="74.6">Mux</text>
<text x="37.2" y="74.6">19</text>
<text x="269.4" y="74.6">DD_DIN_9</text>
<text x="269.4" y="72.1">DD_DIN_8</text>
<text x="269.4" y="77.2">DD_DIN_2</text>
<text x="23.3" y="78.4">Scopes</text>
<text x="23.3" y="82.2">Scopes</text>
<text x="31.2" y="78.4">Mux</text>
<text x="31.2" y="82.2">Mux</text>
<text x="37.2" y="78.4">20</text>
<text x="37.2" y="82.2">21</text>
<text x="269.4" y="79.7">DD_DIN_10</text>
<text x="269.4" y="82.2">DD_DIN_3</text>
<text x="10.3" y="85.9">B</text>
<text x="23.3" y="86">Scopes</text>
<text x="31.2" y="86">Mux</text>
<text x="37.2" y="86">22</text>
<text x="118.2" y="87.6" transform="rotate(-90 118.2 87.6)">REG</text>
<text x="269.4" y="87.3">DD_DIN_4</text>
<text x="269.4" y="89.9">DD_DIN_12</text>
<text x="269.4" y="84.8">DD_DIN_11</text>
<text x="285.3" y="85.9">B</text>
<text x="118.2" y="92.9" transform="rotate(-90 118.2 92.9)">V2.2</text>
<text x="269.4" y="94.9">DD_DIN_13</text>
<text x="269.4" y="92.4">DD_DIN_5</text>
<text x="23.3" y="97.5">Scopes</text>
<text x="23.3" y="101.3">Scopes</text>
<text x="31.2" y="97.5">Mux</text>
<text x="31.2" y="101.3">Mux</text>
<text x="37.2" y="97.5">23</text>
<text x="37.2" y="101.3">24</text>
<text x="118.2" y="98.2" transform="rotate(-90 118.2 98.2)">Sulu</text>
<text x="269.4" y="100">DD_DIN_14</text>
<text x="269.4" y="97.5">DD_DIN_6</text>
<text x="269.4" y="102.6">DD_DIN_7</text>
<text x="269.4" y="105.1">DD_DIN_15</text>
<text x="23.3" y="108.9">Scopes</text>
<text x="31.2" y="108.9">Mux</text>
<text x="37.2" y="108.9">25</text>
<text x="23.3" y="116.5">Scopes</text>
<text x="31.2" y="116.5">Mux</text>
<text x="37.2" y="116.5">26</text>
<text x="269.4" y="117.8">AD_DIO_1</text>
<text x="269.4" y="115.3">AD_DIO_0</text>
<text x="20.1" y="124.1">WaveGen.1</text>
<text x="23.3" y="120.3">Scopes</text>
<text x="31.2" y="120.3">Mux</text>
<text x="31.2" y="124.1">Mux</text>
<text x="37.2" y="120.3">27</text>
<text x="37.2" y="124.1">17</text>
<text x="269.4" y="120.3">AD_DIO_2</text>
<text x="269.4" y="122.9">AD_DIO_3</text>
<text x="269.4" y="125.4">AD_DIO_4</text>
<text x="23.3" y="128">Scopes</text>
<text x="23.3" y="131.8">Scopes</text>
<text x="31.2" y="128">Mux</text>
<text x="31.2" y="131.8">Mux</text>
<text x="37.2" y="128">28</text>
<text x="37.2" y="131.8">29</text>
<text x="269.4" y="130.5">AD_DIO_6</text>
<text x="269.4" y="128">AD_DIO_5</text>
<text x="10.3" y="135.9">C</text>
<text x="269.4" y="133">AD_DIO_7</text>
<text x="285.3" y="135.9">C</text>
<text x="38.3" y="149.5">JS_V+</text>
<text x="268.1" y="144.5">AD_DIO_15</text>
<text x="268.1" y="147">AD_DIO_14</text>
<text x="268.1" y="149.5">AD_DIO_13</text>
<text x="268.1" y="154.6">AD_DIO_11</text>
<text x="268.1" y="152.1">AD_DIO_12</text>
<text x="38.8" y="161">JS_I-</text>
<text x="38.8" y="158.4">JS_I+</text>
<text x="268.1" y="157.2">AD_DIO_10</text>
<text x="268.1" y="159.7">AD_DIO_9</text>
<text x="108.9" y="162.2" transform="rotate(-90 108.9 162.2)">31</text>
<text x="112.7" y="162.2" transform="rotate(-90 112.7 162.2)">30</text>
<text x="268.1" y="162.2">AD_DIO_8</text>
<text x="108.9" y="168.2" transform="rotate(-90 108.9 168.2)">Mux</text>
<text x="112.7" y="168.2" transform="rotate(-90 112.7 168.2)">Mux</text>
<text x="108.9" y="176" transform="rotate(-90 108.9 176)">Scopes</text>
<text x="112.7" y="176" transform="rotate(-90 112.7 176)">Scopes</text>
<text x="10.3" y="185.9">D</text>
<text x="285.3" y="185.9">D</text>
<text x="35" y="199.9">1</text>
<text x="85" y="199.9">2</text>
<text x="135" y="199.9">3</text>
<text x="185" y="199.9">4</text>
<text x="235" y="199.9">5</text>
<text x="285" y="199.9">6</text>
</g>
<g font-size="1.8" fill="#006464">
<text x="123.8" y="11">R17</text>
<text x="93.9" y="12.3">C1</text>
<text x="94.5" y="14.8">C</text>
<text x="123.3" y="13.6">100k</text>
<text x="53.7" y="21.2">Sulu</text>
<text x="57.9" y="18.6">J12</text>
<text x="59.1" y="21.2">Header</text>
<text x="93.9" y="23.7">C2</text>
<text x="144.8" y="21.2">prog.</text>
<text x="144.8" y="18.6">J24</text>
<text x="150.8" y="21.2">LED</text>
<text x="246.4" y="23.1">J26</text>
<text x="72.9" y="25">GND</text>
<text x="94.5" y="26.3">C</text>
<text x="142.2" y="26.9">J1</text>
<text x="142.2" y="29.4">GND/CUT</text>
<text x="224.8" y="27.5">Mounting</text>
<text x="230" y="25">J20</text>
<text x="234.5" y="27.5">Hole</text>
<text x="246.4" y="25.6">Jumper</text>
<text x="114.2" y="35.2">Q1</text>
<text x="224.8" y="35.2">Mounting</text>
<text x="230" y="32.6">J21</text>
<text x="234.5" y="35.2">Hole</text>
<text x="252.7" y="33.2">Jumper</text>
<text x="252.7" y="30.7">J27</text>
<text x="102.9" y="37.7">R1</text>
<text x="102.9" y="40.2">14.7</text>
<text x="111.8" y="37.7">2N7002</text>
<text x="230" y="40.2">J22</text>
<text x="260.4" y="40.9">Jumper</text>
<text x="260.4" y="38.3">J28</text>
<text x="90.7" y="46.6">GND</text>
<text x="131.3" y="47.9">1</text>
<text x="131.3" y="45.3">U1</text>
<text x="138.9" y="45.3">GND</text>
<text x="224.8" y="42.8">Mounting</text>
<text x="230" y="47.9">J23</text>
<text x="234.5" y="42.8">Hole</text>
<text x="266.7" y="45.9">J29</text>
<text x="91.9" y="51.7">GND</text>
<text x="113.9" y="52.8" transform="rotate(-90 113.9 52.8)">GND</text>
<text x="117.7" y="52.8" transform="rotate(-90 117.7 52.8)">GND</text>
<text x="121.5" y="52.8" transform="rotate(-90 121.5 52.8)">GND</text>
<text x="125.3" y="52.8" transform="rotate(-90 125.3 52.8)">GND</text>
<text x="140.2" y="51.7">GND</text>
<text x="224.8" y="50.4">Mounting</text>
<text x="234.5" y="50.4">Hole</text>
<text x="266.7" y="48.5">Jumper</text>
<text x="91.9" y="55.5">GND</text>
<text x="91.9" y="59.3">GND</text>
<text x="101.2" y="54.1" transform="rotate(-90 101.2 54.1)">2_led</text>
<text x="105" y="54.1" transform="rotate(-90 105 54.1)">1_led</text>
<text x="129.1" y="57.3" transform="rotate(-90 129.1 57.3)">ANTENNA</text>
<text x="138.4" y="55.5">GPIO1</text>
<text x="138.4" y="59.3">GPIO0</text>
<text x="91.9" y="63.1">1.8V</text>
<text x="138.4" y="63.1">GPIO8</text>
<text x="213.9" y="63.1">Dio_Jump</text>
<text x="216.6" y="60.6">J10</text>
<text x="260.9" y="61.8">GND</text>
<text x="91.9" y="66.9">VBAT</text>
<text x="91.9" y="70.7">1.8V</text>
<text x="138.4" y="66.9">GPIO1</text>
<text x="138.4" y="70.7">GPIO9</text>
<text x="91.9" y="74.5">VDDD</text>
<text x="138.4" y="74.5">GPIO2</text>
<text x="91.9" y="78.3">1.1V</text>
<text x="91.9" y="82.1">EXT_BAT</text>
<text x="137.2" y="78.3">GPIO10</text>
<text x="138.4" y="82.1">GPIO3</text>
<text x="56.4" y="86">+5V</text>
<text x="91.9" y="86">1.1V_IN</text>
<text x="91.9" y="89.8">GND</text>
<text x="137.2" y="86">GPIO11</text>
<text x="138.4" y="89.8">GPIO4</text>
<text x="81.8" y="94.8">GND</text>
<text x="91.9" y="93.6">EXT_BAT</text>
<text x="137.2" y="93.6">GPIO12</text>
<text x="91.9" y="97.4">VDDIO</text>
<text x="91.9" y="101.2">IMU_VDDIO</text>
<text x="137.2" y="101.2">GPIO13</text>
<text x="138.4" y="97.4">GPIO5</text>
<text x="91.9" y="105">VDDIO</text>
<text x="138.4" y="105">GPIO6</text>
<text x="250.7" y="107.5">SW1</text>
<text x="91.9" y="108.8">IMU_VDD</text>
<text x="91.9" y="112.6">VBAT</text>
<text x="137.2" y="108.8">GPIO14</text>
<text x="138.4" y="112.6">GPIO7</text>
<text x="247" y="110.1">SW_DIP_x08</text>
<text x="91.9" y="116.4">VDDIO</text>
<text x="137.2" y="116.4">GPIO15</text>
<text x="91.9" y="120.2">VDDD</text>
<text x="91.9" y="124.1">BTSRC_SEL</text>
<text x="140.2" y="120.2">GND</text>
<text x="140.2" y="124.1">GND</text>
<text x="91.9" y="127.9">ADC_IN</text>
<text x="91.9" y="131.7">ADC_OUT</text>
<text x="147.8" y="131.7">GND</text>
<text x="105" y="132.8" transform="rotate(-90 105 132.8)">GND</text>
<text x="108.8" y="132.8" transform="rotate(-90 108.8 132.8)">RsRx</text>
<text x="112.6" y="132.8" transform="rotate(-90 112.6 132.8)">RsTx</text>
<text x="116.4" y="132.8" transform="rotate(-90 116.4 132.8)">HARD_RESET</text>
<text x="120.2" y="132.8" transform="rotate(-90 120.2 132.8)">3WB_ENB</text>
<text x="124.1" y="132.8" transform="rotate(-90 124.1 132.8)">3WB_DATA</text>
<text x="127.9" y="132.8" transform="rotate(-90 127.9 132.8)">3WB_CLK</text>
<text x="131.7" y="132.8" transform="rotate(-90 131.7 132.8)">NRF_GND</text>
<text x="135.5" y="132.8" transform="rotate(-90 135.5 132.8)">NRF_VDDD</text>
<text x="139.3" y="132.8" transform="rotate(-90 139.3 132.8)">VBAT</text>
<text x="250.7" y="136.8">SW2</text>
<text x="247" y="139.3">SW_DIP_x08</text>
<text x="76.2" y="149.5">JScope</text>
<text x="82.3" y="147.4">J16</text>
<text x="84" y="149.5">Voltage</text>
<text x="95.5" y="149.5">J13</text>
<text x="102.1" y="144.4">GND</text>
<text x="93.3" y="152">Serial</text>
<text x="76" y="159.6">JScope</text>
<text x="82.6" y="158.1">J8</text>
<text x="83.8" y="159.6">Current</text>
<text x="91.9" y="159.6">IO</text>
<text x="212.5" y="160.5">J14</text>
<text x="212.5" y="158">RsTx_Dio</text>
<text x="148.6" y="167.2">nRF</text>
<text x="153.3" y="167.2">Connections</text>
<text x="203.7" y="164.7">J15</text>
<text x="203.7" y="162.2">RsRx_Dio</text>
<text x="57.7" y="168.5">+5V</text>
<text x="148.6" y="169.8">J11</text>
<text x="40.8" y="179.9">J9</text>
<text x="66" y="179.9">Jumper</text>
<text x="66" y="177.4">J30</text>
<text x="37.9" y="182.5">5V_in</text>
<text x="136.4" y="182.5">GND</text>
<text x="57.7" y="191.4">GND</text>
</g>
<g font-size="1.8" fill="#a90000">
<text x="139.6" y="16.3">3</text>
<text x="54.5" y="23.9">1</text>
<text x="63.4" y="23.9">2</text>
<text x="139.6" y="21.3">1</text>
<text x="139.6" y="18.8">2</text>
<text x="54.5" y="26.4">3</text>
<text x="54.5" y="29">5</text>
<text x="63.4" y="26.4">4</text>
<text x="63.4" y="29">6</text>
<text x="115.3" y="24.8" transform="rotate(-90 115.3 24.8)">1</text>
<text x="233.6" y="29">1</text>
<text x="242.3" y="26.7" transform="rotate(-90 242.3 26.7)">2</text>
<text x="244.9" y="26.7" transform="rotate(-90 244.9 26.7)">1</text>
<text x="54.5" y="31.5">7</text>
<text x="54.5" y="34">9</text>
<text x="62.8" y="34">10</text>
<text x="63.4" y="31.5">8</text>
<text x="111.1" y="30.2">3</text>
<text x="118.7" y="30.2">2</text>
<text x="138.2" y="30.6" transform="rotate(-90 138.2 30.6)">2</text>
<text x="140.7" y="30.6" transform="rotate(-90 140.7 30.6)">1</text>
<text x="248.7" y="34.4" transform="rotate(-90 248.7 34.4)">2</text>
<text x="251.2" y="34.4" transform="rotate(-90 251.2 34.4)">1</text>
<text x="53.9" y="36.6">11</text>
<text x="53.9" y="39.1">13</text>
<text x="53.9" y="41.7">15</text>
<text x="62.8" y="36.6">12</text>
<text x="62.8" y="39.1">14</text>
<text x="62.8" y="41.7">16</text>
<text x="233.6" y="36.6">1</text>
<text x="256.3" y="42" transform="rotate(-90 256.3 42)">2</text>
<text x="258.8" y="42" transform="rotate(-90 258.8 42)">1</text>
<text x="53.9" y="44.2">17</text>
<text x="53.9" y="46.7">19</text>
<text x="62.8" y="44.2">18</text>
<text x="62.8" y="46.7">20</text>
<text x="233.6" y="44.2">1</text>
<text x="53.9" y="49.3">21</text>
<text x="62.8" y="49.3">22</text>
<text x="88.9" y="50.5">1c</text>
<text x="100.1" y="48.2" transform="rotate(-90 100.1 48.2)">2e</text>
<text x="103.9" y="48.2" transform="rotate(-90 103.9 48.2)">1e</text>
<text x="112.8" y="48.3" transform="rotate(-90 112.8 48.3)">5d</text>
<text x="116.6" y="48.3" transform="rotate(-90 116.6 48.3)">4d</text>
<text x="120.4" y="48.3" transform="rotate(-90 120.4 48.3)">3d</text>
<text x="124.2" y="48.3" transform="rotate(-90 124.2 48.3)">2d</text>
<text x="128" y="48.3" transform="rotate(-90 128 48.3)">1d</text>
<text x="144.8" y="50.5">1a</text>
<text x="233.6" y="51.8">1</text>
<text x="262.6" y="49.6" transform="rotate(-90 262.6 49.6)">2</text>
<text x="265.2" y="49.6" transform="rotate(-90 265.2 49.6)">1</text>
<text x="88.9" y="54.4">2c</text>
<text x="88.9" y="58.2">3c</text>
<text x="144.8" y="54.4">2a</text>
<text x="144.8" y="58.2">3a</text>
<text x="88.9" y="62">4c</text>
<text x="88.9" y="65.8">5c</text>
<text x="144.8" y="62">4a</text>
<text x="144.8" y="65.8">5a</text>
<text x="213.3" y="65.8">1</text>
<text x="222.2" y="65.8">2</text>
<text x="88.9" y="69.6">6c</text>
<text x="144.8" y="69.6">6a</text>
<text x="213.3" y="68.3">3</text>
<text x="213.3" y="70.9">5</text>
<text x="222.2" y="68.3">4</text>
<text x="222.2" y="70.9">6</text>
<text x="88.9" y="73.4">7c</text>
<text x="88.9" y="77.2">8c</text>
<text x="144.8" y="73.4">7a</text>
<text x="144.8" y="77.2">8a</text>
<text x="213.3" y="73.4">7</text>
<text x="213.3" y="75.9">9</text>
<text x="221.6" y="75.9">10</text>
<text x="222.2" y="73.4">8</text>
<text x="88.9" y="81">9c</text>
<text x="144.8" y="81">9a</text>
<text x="212.7" y="78.5">11</text>
<text x="212.7" y="81">13</text>
<text x="212.7" y="83.6">15</text>
<text x="221.6" y="78.5">12</text>
<text x="221.6" y="81">14</text>
<text x="221.6" y="83.6">16</text>
<text x="88.3" y="84.8">10c</text>
<text x="88.3" y="88.6">11c</text>
<text x="144.2" y="84.8">10a</text>
<text x="144.2" y="88.6">11a</text>
<text x="212.7" y="86.1">17</text>
<text x="212.7" y="88.6">19</text>
<text x="221.6" y="86.1">18</text>
<text x="221.6" y="88.6">20</text>
<text x="88.3" y="92.5">12c</text>
<text x="144.2" y="92.5">12a</text>
<text x="212.7" y="91.2">21</text>
<text x="212.7" y="93.7">23</text>
<text x="221.6" y="91.2">22</text>
<text x="221.6" y="93.7">24</text>
<text x="88.3" y="96.3">13c</text>
<text x="88.3" y="100.1">14c</text>
<text x="144.2" y="96.3">13a</text>
<text x="144.2" y="100.1">14a</text>
<text x="212.7" y="96.3">25</text>
<text x="212.7" y="98.8">27</text>
<text x="212.7" y="101.3">29</text>
<text x="221.6" y="96.3">26</text>
<text x="221.6" y="98.8">28</text>
<text x="221.6" y="101.3">30</text>
<text x="88.3" y="103.9">15c</text>
<text x="88.3" y="107.7">16c</text>
<text x="144.2" y="103.9">15a</text>
<text x="144.2" y="107.7">16a</text>
<text x="212.7" y="103.9">31</text>
<text x="221.6" y="103.9">32</text>
<text x="88.3" y="111.5">17c</text>
<text x="144.2" y="111.5">17a</text>
<text x="88.3" y="115.3">18c</text>
<text x="88.3" y="119.1">19c</text>
<text x="144.2" y="115.3">18a</text>
<text x="144.2" y="119.1">19a</text>
<text x="246.9" y="114">1</text>
<text x="246.9" y="116.6">2</text>
<text x="246.9" y="119.1">3</text>
<text x="256.5" y="114">16</text>
<text x="256.5" y="116.6">15</text>
<text x="256.5" y="119.1">14</text>
<text x="88.3" y="122.9">20c</text>
<text x="144.2" y="122.9">20a</text>
<text x="246.9" y="121.7">4</text>
<text x="246.9" y="124.2">5</text>
<text x="256.5" y="121.7">13</text>
<text x="256.5" y="124.2">12</text>
<text x="88.3" y="126.7">21c</text>
<text x="88.3" y="130.6">22c</text>
<text x="246.9" y="126.7">6</text>
<text x="246.9" y="129.3">7</text>
<text x="246.9" y="131.8">8</text>
<text x="256.5" y="126.7">11</text>
<text x="256.5" y="129.3">10</text>
<text x="257.1" y="131.8">9</text>
<text x="103.9" y="136.5" transform="rotate(-90 103.9 136.5)">10b</text>
<text x="107.7" y="135.9" transform="rotate(-90 107.7 135.9)">8b</text>
<text x="111.5" y="135.9" transform="rotate(-90 111.5 135.9)">9b</text>
<text x="115.3" y="135.9" transform="rotate(-90 115.3 135.9)">7b</text>
<text x="119.1" y="135.9" transform="rotate(-90 119.1 135.9)">6b</text>
<text x="122.9" y="135.9" transform="rotate(-90 122.9 135.9)">5b</text>
<text x="126.7" y="135.9" transform="rotate(-90 126.7 135.9)">4b</text>
<text x="130.6" y="135.9" transform="rotate(-90 130.6 135.9)">3b</text>
<text x="134.4" y="135.9" transform="rotate(-90 134.4 135.9)">2b</text>
<text x="138.2" y="135.9" transform="rotate(-90 138.2 135.9)">1b</text>
<text x="71" y="143.3">5</text>
<text x="246.9" y="143.3">1</text>
<text x="256.5" y="143.3">16</text>
<text x="71" y="148.3">3</text>
<text x="71" y="145.8">4</text>
<text x="102.8" y="148.3">2</text>
<text x="246.9" y="145.8">2</text>
<text x="246.9" y="148.3">3</text>
<text x="256.5" y="145.8">15</text>
<text x="256.5" y="148.3">14</text>
<text x="71" y="153.4">1</text>
<text x="71" y="150.9">2</text>
<text x="102.8" y="150.9">1</text>
<text x="214.4" y="152.5" transform="rotate(-90 214.4 152.5)">1</text>
<text x="216.9" y="152.5" transform="rotate(-90 216.9 152.5)">2</text>
<text x="246.9" y="150.9">4</text>
<text x="246.9" y="153.4">5</text>
<text x="246.9" y="156">6</text>
<text x="256.5" y="150.9">13</text>
<text x="256.5" y="153.4">12</text>
<text x="256.5" y="156">11</text>
<text x="71" y="159.8">1</text>
<text x="71" y="157.2">2</text>
<text x="142.2" y="161">6</text>
<text x="205.5" y="156.3" transform="rotate(-90 205.5 156.3)">1</text>
<text x="208" y="156.3" transform="rotate(-90 208 156.3)">2</text>
<text x="246.9" y="158.5">7</text>
<text x="246.9" y="161">8</text>
<text x="256.5" y="158.5">10</text>
<text x="257.1" y="161">9</text>
<text x="142.2" y="166.1">4</text>
<text x="142.2" y="163.6">5</text>
<text x="142.2" y="173.7">1</text>
<text x="142.2" y="171.2">2</text>
<text x="142.2" y="168.7">3</text>
<text x="46.9" y="178.8">2</text>
<text x="60.9" y="178.8">1</text>
<text x="60.9" y="176.3">2</text>
<text x="46.9" y="181.4">1</text>
</g>
</svg>
